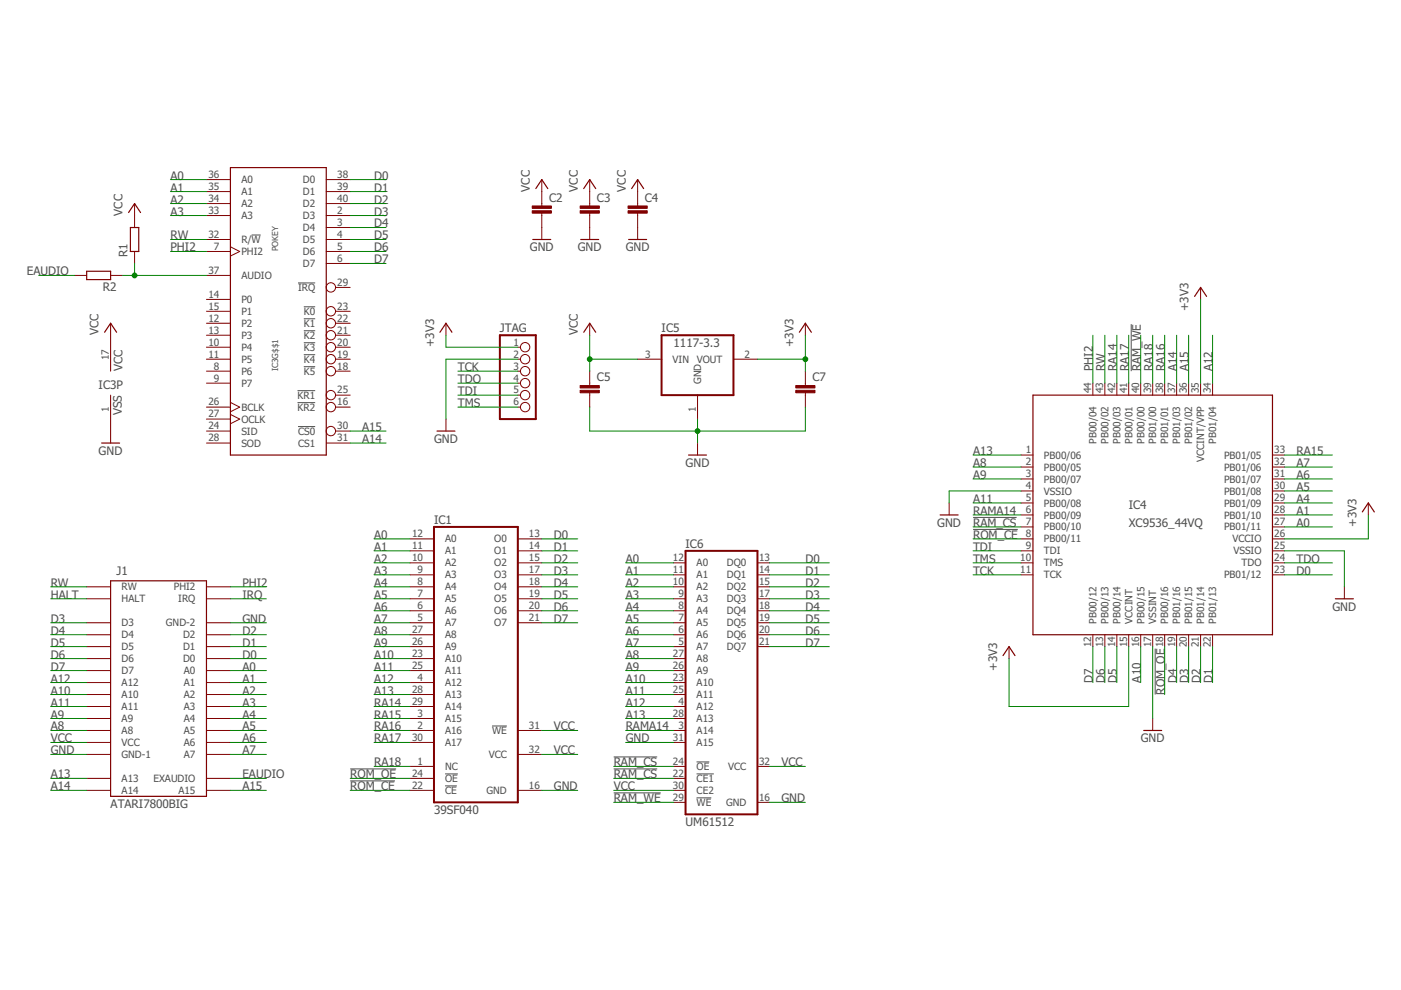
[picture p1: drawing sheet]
<svg xmlns="http://www.w3.org/2000/svg" width="297mm" height="210mm" viewBox="0 0 297 210" stroke-linecap="round" stroke-linejoin="round" font-family="sans-serif">
<g fill="none" stroke="#505050" stroke-width=".21">
<path d="M53.3 49.8h2M63.2 60h3.6M64.4 65h2.4M64.4 67.6h2.4M64.4 70.1h2.4M64.4 72.7h2.4M64.4 75.2h2.4M64.4 77.7h2.4M239.8 68.7v10M63.1 82.8h3.7M63.1 85.4h3.7M63.2 90.4h3.6"/>
<path d="M206.3 112.2h9.5M206.3 109.7h9.2M244.9 137.5v9.8M104.3 153.9h3.2M74.3 165.6h9.4M74.3 163h9.7M94.4 164.1h2.7M94.4 166.6h2.5M130.1 168.1h10M130.1 163h9.2M130.1 160.5h9.2M147.7 164.1h3.6"/>
<path d="M147.7 161.5h2.7M147.7 169.2h3.1"/>
</g>
<g fill="none" stroke="#800000" stroke-width=".25">
<path d="M48.9 35.5h20.3v61h-20.3zM113.6 40l1.3-1.9 1.2 1.9M123.8 40l1.2-1.9 1.3 1.9M133.9 40l1.3-1.9 1.3 1.9M18.4 57.5h5.1v1.8h-5.1zM27.3 45.1l1.2-1.9 1.3 1.9M27.6 48.2h1.8v5.1h-1.8zM113 50.8h3.8M123.1 50.8h3.8M133.3 50.8h3.8M22.2 70.4l1.3-1.9 1.2 1.9M93.3 70.4l1.3-1.9 1.2 1.9"/>
<path d="M123.8 70.4l1.2-1.9 1.3 1.9M169.5 70.4l1.3-1.9 1.2 1.9M253.3 62.8l1.3-1.9 1.2 1.9M21.5 93.9h3.9M92.6 91.4h3.9M146 96.5h3.8M219 83.8h50.8v50.8h-50.8zM199.3 109.2h3.8M288.8 108.5l1.3-1.9 1.3 1.9M23.5 123.1h20.3v45.7h-20.3zM212.7 139l1.2-1.9 1.3 1.9M283.1 127h3.8"/>
<path d="M242.5 154.9h3.8"/>
</g>
<g fill="none" stroke="#800000" stroke-width=".21">
<path d="M43.8 38.1h5.1M69.2 38.1h5.1M114.9 38.1v5.6M125 38.1v5.6M135.2 38.1v5.6M15.8 58.4h2.6M23.5 58.4h2.5M28.5 43.2v5M28.5 53.3v2.6M43.8 40.6h5.1M43.8 43.2h5.1M43.8 45.7h5.1"/>
<path d="M43.8 50.8h5.1M43.8 53.3h5.1M43.8 58.4h5.1M48.9 52.3l1.9 1-1.9 1M69.2 40.6h5.1M69.2 43.2h5.1M69.2 45.7h5.1M69.2 48.2h5.1M69.2 50.8h5.1M69.2 53.3h5.1M69.2 55.9h5.1M114.9 45.2v5.6"/>
<path d="M125 45.2v5.6M135.2 45.2v5.6M23.5 68.5v10.2M43.8 73.6h5.1M43.8 76.2h5.1M43.8 78.7h5.1M43.8 66h5.1M43.8 63.5h5.1M43.8 68.5h5.1M43.8 71.1h5.1M71.1 73.6h3.2M71.1 76.2h3.2"/>
<path d="M71.1 78.7h3.2M71.1 60.9h3.2M71.1 66h3.2M71.1 68.5h3.2M71.1 71.1h3.2M94.6 68.5v2.6M109.8 73.6h.6M109.8 76.2h.6M109.8 78.7h.6M125 68.5v2.6M125 78.7v3M135.2 76.2h5.1"/>
<path d="M155.5 76.2h5.1M170.8 68.5v2.6M170.8 78.7v3M254.6 60.9v2.6M23.5 83.8v10.1M43.8 81.2h5.1M43.8 86.3h5.1M43.8 91.4h5.1M43.8 93.9h5.1M43.8 88.9h5.1M48.9 85.3l1.9 1-1.9 1M48.9 87.9l1.9 1-1.9 1"/>
<path d="M69.2 93.9h5.1M71.1 83.8h3.2M71.1 86.3h3.2M71.1 91.4h3.2M94.6 88.9v2.5M109.8 81.2h.6M109.8 83.8h.6M109.8 86.3h.6M125 83.3v3M147.9 83.8v5.1M147.9 93.9v2.6M170.8 83.3v3"/>
<path d="M216.5 96.5h2.5M216.5 99h2.5M231.7 81.2v2.6M234.3 81.2v2.6M236.8 81.2v2.6M239.3 81.2v2.6M241.9 81.2v2.6M244.4 81.2v2.6M246.9 81.2v2.6M249.5 81.2v2.6M252 81.2v2.6M254.6 81.2v2.6"/>
<path d="M257.1 81.2v2.6M269.8 96.5h2.5M269.8 99h2.5M86.9 114.3h5.1M86.9 116.8h5.1M86.9 119.3h5.1M109.8 114.3h5.1M109.8 116.8h5.1M109.8 119.3h5.1M142.8 119.3h2.6M160.6 119.3h2.5M201.2 106.6v2.6"/>
<path d="M216.5 114.3h2.5M216.5 116.8h2.5M216.5 119.3h2.5M216.5 101.6h2.5M216.5 104.1h2.5M216.5 106.6h2.5M216.5 109.2h2.5M216.5 111.7h2.5M269.8 114.3h2.5M269.8 116.8h2.5M269.8 119.3h2.5M269.8 101.6h2.5"/>
<path d="M269.8 104.1h2.5M269.8 106.6h2.5M269.8 109.2h2.5M269.8 111.7h2.5M290.1 106.6v2.6M18.4 139.6h5.1M18.4 137.1h5.1M18.4 134.6h5.1M18.4 132h5.1M18.4 124.4h5.1M18.4 127h5.1M43.8 139.6h5.1"/>
<path d="M43.8 137.1h5.1M43.8 134.6h5.1M43.8 132h5.1M43.8 124.4h5.1M43.8 127h5.1M86.9 139.6h5.1M86.9 137.1h5.1M86.9 134.6h5.1M86.9 132h5.1M86.9 124.4h5.1M86.9 127h5.1M86.9 121.9h5.1"/>
<path d="M86.9 129.5h5.1M109.8 132h5.1M109.8 124.4h5.1M109.8 127h5.1M109.8 121.9h5.1M109.8 129.5h5.1M142.8 139.6h2.6M142.8 137.1h2.6M142.8 134.6h2.6M142.8 132h2.6M142.8 124.4h2.6M142.8 127h2.6"/>
<path d="M142.8 121.9h2.6M142.8 129.5h2.6M160.6 137.1h2.5M160.6 134.6h2.5M160.6 132h2.5M160.6 124.4h2.5M160.6 127h2.5M160.6 121.9h2.5M160.6 129.5h2.5M213.9 137.1v2.5M216.5 121.9h2.5M231.7 134.6v2.5"/>
<path d="M234.3 134.6v2.5M236.8 134.6v2.5M239.3 134.6v2.5M241.9 134.6v2.5M244.4 134.6v2.5M246.9 134.6v2.5M249.5 134.6v2.5M252 134.6v2.5M254.6 134.6v2.5M257.1 134.6v2.5M269.8 121.9h2.5M285 124.4v2.6"/>
<path d="M18.4 142.2h5.1M18.4 144.7h5.1M18.4 147.3h5.1M18.4 149.8h5.1M18.4 152.3h5.1M18.4 154.9h5.1M18.4 157.4h5.1M18.4 160h5.1M43.8 142.2h5.1M43.8 144.7h5.1M43.8 147.3h5.1M43.8 149.8h5.1"/>
<path d="M43.8 152.3h5.1M43.8 154.9h5.1M43.8 157.4h5.1M43.8 160h5.1M86.9 142.2h5.1M86.9 144.7h5.1M86.9 147.3h5.1M86.9 149.8h5.1M86.9 152.3h5.1M86.9 154.9h5.1M86.9 157.4h5.1M109.8 154.9h5.1"/>
<path d="M109.8 160h5.1M142.8 142.2h2.6M142.8 144.7h2.6M142.8 147.3h2.6M142.8 149.8h2.6M142.8 152.3h2.6M142.8 154.9h2.6M142.8 157.4h2.6M244.4 152.3v2.6M18.4 165h5.1M18.4 167.6h5.1M43.8 165h5.1"/>
<path d="M43.8 167.6h5.1M86.9 165h5.1M86.9 167.6h5.1M86.9 162.5h5.1M109.8 167.6h5.1M142.8 165h2.6M142.8 167.6h2.6M142.8 162.5h2.6M142.8 170.1h2.6M160.6 162.5h2.5M160.6 170.1h2.5"/>
<circle cx="70.1" cy="71.1" r=".99"/>
<circle cx="70.1" cy="68.5" r=".99"/>
<circle cx="70.1" cy="78.7" r=".99"/>
<circle cx="70.1" cy="76.2" r=".99"/>
<circle cx="70.1" cy="60.9" r=".99"/>
<circle cx="70.1" cy="66" r=".99"/>
<circle cx="70.1" cy="73.6" r=".99"/>
<circle cx="111.3" cy="78.7" r=".99"/>
<circle cx="111.3" cy="73.6" r=".99"/>
<circle cx="111.3" cy="76.2" r=".99"/>
<circle cx="70.1" cy="91.4" r=".99"/>
<circle cx="70.1" cy="86.3" r=".99"/>
<circle cx="70.1" cy="83.8" r=".99"/>
<circle cx="111.3" cy="86.3" r=".99"/>
<circle cx="111.3" cy="81.2" r=".99"/>
<circle cx="111.3" cy="83.8" r=".99"/>
</g>
<path d="M106 71.1h7.6v17.8h-7.6zM140.3 71.1h15.2v12.7h-15.2zM92 111.7h17.8v58.4h-17.8zM145.4 116.8h15.2v55.9h-15.2z" fill="none" stroke="#800000" stroke-width=".42"/>
<g fill="#800000" stroke="#800000" stroke-width=".21">
<path d="M112.8 44.7h4.1v.5h-4.1z"/>
<path d="M112.8 43.7h4.1v.5h-4.1z"/>
<path d="M123 44.7h4.1v.5h-4.1z"/>
<path d="M123 43.7h4.1v.5h-4.1z"/>
<path d="M133.2 44.7h4v.5h-4z"/>
<path d="M133.2 43.7h4v.5h-4z"/>
<path d="M123 82.8h4.1v.5h-4.1z"/>
<path d="M123 81.7h4.1v.6h-4.1z"/>
<path d="M168.7 82.8h4.1v.5h-4.1z"/>
<path d="M168.7 81.7h4.1v.6h-4.1z"/>
</g>
<g fill="none" stroke="#008000" stroke-width=".21">
<path d="M36.2 38.1h7.6M74.3 38.1h7.6M8.2 58.4h7.6M26 58.4h17.8M28.5 55.9v2.5M36.2 50.8h7.6M36.2 53.3h7.6M36.2 40.6h7.6M36.2 43.2h7.6M36.2 45.7h7.6M74.3 50.8h7.6M74.3 53.3h7.6"/>
<path d="M74.3 40.6h7.6M74.3 43.2h7.6M74.3 45.7h7.6M74.3 48.2h7.6M74.3 55.9h7.6M94.6 71.1v2.5h15.2M97.1 78.7h12.7M109.8 76.2h-15.2v12.7M125 71.1v7.6M125 76.2h10.2M160.6 76.2h10.2M170.8 71.1v7.6"/>
<path d="M231.7 71.1v10.1M234.3 71.1v10.1M236.8 71.1v10.1M239.3 71.1v10.1M241.9 71.1v10.1M244.4 71.1v10.1M246.9 71.1v10.1M249.5 71.1v10.1M252 71.1v10.1M254.6 63.5v17.7M257.1 71.1v10.1M74.3 93.9h7.6"/>
<path d="M74.3 91.4h7.6M97.1 81.2h12.7M97.1 83.8h12.7M97.1 86.3h12.7M125 86.3v5.1h45.8v-5.1M147.9 88.9v5M206.3 99h10.2M206.3 96.5h10.2M272.3 99h10.2M272.3 96.5h10.2M79.3 116.8h7.6M79.3 114.3h7.6"/>
<path d="M79.3 119.3h7.6M114.9 116.8h7.6M114.9 114.3h7.6M114.9 119.3h7.6M132.7 119.3h10.1M163.1 119.3h12.7M206.3 116.8h10.2M206.3 114.3h10.2M206.3 119.3h10.2M206.3 111.7h10.2M206.3 109.2h10.2M206.3 106.6h10.2"/>
<path d="M206.3 101.6h10.2M216.5 104.1h-15.3v2.5M272.3 116.8h12.7v7.6M272.3 104.1h10.2M272.3 119.3h10.2M272.3 111.7h10.2M272.3 109.2h10.2M272.3 106.6h10.2M272.3 101.6h10.2M290.1 109.2v5.1h-17.8M10.8 134.6h7.6M10.8 139.6h7.6"/>
<path d="M10.8 127h7.6M10.8 124.4h7.6M10.8 132h7.6M10.8 137.1h7.6M48.9 134.6h7.6M48.9 139.6h7.6M48.9 127h7.6M48.9 124.4h7.6M48.9 132h7.6M48.9 137.1h7.6M79.3 134.6h7.6M79.3 139.6h7.6"/>
<path d="M79.3 127h7.6M79.3 124.4h7.6M79.3 132h7.6M79.3 121.9h7.6M79.3 129.5h7.6M79.3 137.1h7.6M114.9 127h7.6M114.9 124.4h7.6M114.9 132h7.6M114.9 121.9h7.6M114.9 129.5h7.6M132.7 134.6h10.1"/>
<path d="M132.7 139.6h10.1M132.7 127h10.1M132.7 124.4h10.1M132.7 132h10.1M132.7 121.9h10.1M132.7 129.5h10.1M132.7 137.1h10.1M163.1 134.6h12.7M163.1 127h12.7M163.1 124.4h12.7M163.1 132h12.7M163.1 121.9h12.7"/>
<path d="M163.1 129.5h12.7M163.1 137.1h12.7M206.3 121.9h10.2M231.7 137.1v7.6M234.3 137.1v7.6M236.8 137.1v7.6M239.3 137.1v12.7h-25.4v-10.2M241.9 137.1v7.6M244.4 137.1v15.2M246.9 137.1v10.2M249.5 137.1v7.6M252 137.1v7.6"/>
<path d="M254.6 137.1v7.6M257.1 137.1v7.6M272.3 121.9h10.2M10.8 154.9h7.6M10.8 157.4h7.6M10.8 160h7.6M10.8 147.3h7.6M10.8 152.3h7.6M10.8 142.2h7.6M10.8 144.7h7.6M10.8 149.8h7.6M48.9 154.9h7.6"/>
<path d="M48.9 157.4h7.6M48.9 160h7.6M48.9 147.3h7.6M48.9 152.3h7.6M48.9 142.2h7.6M48.9 144.7h7.6M48.9 149.8h7.6M79.3 154.9h7.6M79.3 157.4h7.6M79.3 147.3h7.6M79.3 152.3h7.6M79.3 142.2h7.6"/>
<path d="M79.3 144.7h7.6M79.3 149.8h7.6M114.9 154.9h7.6M114.9 160h7.6M132.7 154.9h10.1M132.7 157.4h10.1M132.7 147.3h10.1M132.7 152.3h10.1M132.7 142.2h10.1M132.7 144.7h10.1M132.7 149.8h10.1M10.8 167.6h7.6"/>
<path d="M10.8 165h7.6M48.9 167.6h7.6M48.9 165h7.6M74.3 167.6h12.6M74.3 165h12.6M79.3 162.5h7.6M114.9 167.6h7.6M130.1 167.6h12.7M130.1 165h12.7M130.1 162.5h12.7M130.1 170.1h12.7M163.1 162.5h7.7"/>
<path d="M163.1 170.1h7.7"/>
</g>
<g fill="#008000" stroke="#008000" stroke-width=".21">
<circle cx="125" cy="76.2" r=".51"/>
<circle cx="147.9" cy="91.4" r=".51"/>
<circle cx="170.8" cy="76.2" r=".51"/>
<circle cx="28.5" cy="58.4" r=".51"/>
</g>
<g font-size="2.5" fill="#505050">
<text x="36.1" y="38.1">A0</text>
<text x="36.1" y="40.6">A1</text>
<text x="79.3" y="38.1">D0</text>
<text x="79.3" y="40.6">D1</text>
<text x="112.3" y="40.6" transform="rotate(-90 112.3 40.6)">VCC</text>
<text x="122.5" y="40.6" transform="rotate(-90 122.5 40.6)">VCC</text>
<text x="132.7" y="40.6" transform="rotate(-90 132.7 40.6)">VCC</text>
<text x="26" y="45.7" transform="rotate(-90 26 45.7)">VCC</text>
<text x="36.1" y="43.2">A2</text>
<text x="36.1" y="45.7">A3</text>
<text x="79.3" y="43.2">D2</text>
<text x="79.3" y="45.7">D3</text>
<text x="116.4" y="42.8">C2</text>
<text x="126.6" y="42.8">C3</text>
<text x="136.7" y="42.8">C4</text>
<text x="36.1" y="50.8">RW</text>
<text x="36.1" y="53.3">PHI2</text>
<text x="79.3" y="48.2">D4</text>
<text x="79.3" y="50.8">D5</text>
<text x="79.3" y="53.3">D6</text>
<text x="112.3" y="53.3">GND</text>
<text x="122.5" y="53.3">GND</text>
<text x="132.7" y="53.3">GND</text>
<text x="5.7" y="58.4">EAUDIO</text>
<text x="27" y="54.6" transform="rotate(-90 27 54.6)">R1</text>
<text x="79.3" y="55.9">D7</text>
<text x="21.8" y="61.7">R2</text>
<text x="20.9" y="71.1" transform="rotate(-90 20.9 71.1)">VCC</text>
<text x="106" y="70.5">JTAG</text>
<text x="122.5" y="71.1" transform="rotate(-90 122.5 71.1)">VCC</text>
<text x="140.3" y="70.5">IC5</text>
<text x="252" y="66" transform="rotate(-90 252 66)">+3V3</text>
<text x="92" y="73.6" transform="rotate(-90 92 73.6)">+3V3</text>
<text x="142.8" y="73.6">1117-3.3</text>
<text x="168.2" y="73.6" transform="rotate(-90 168.2 73.6)">+3V3</text>
<text x="20.9" y="82.5">IC3P</text>
<text x="26" y="78.7" transform="rotate(-90 26 78.7)">VCC</text>
<text x="97.1" y="78.7">TCK</text>
<text x="97.1" y="81.2">TDO</text>
<text x="97.1" y="83.8">TDI</text>
<text x="126.6" y="80.9">C5</text>
<text x="172.3" y="80.9">C7</text>
<text x="231.7" y="78.7" transform="rotate(-90 231.7 78.7)">PHI2</text>
<text x="234.2" y="78.7" transform="rotate(-90 234.2 78.7)">RW</text>
<text x="236.8" y="78.7" transform="rotate(-90 236.8 78.7)">RA14</text>
<text x="239.3" y="78.7" transform="rotate(-90 239.3 78.7)">RA17</text>
<text x="241.9" y="78.7" transform="rotate(-90 241.9 78.7)">RAM_WE</text>
<text x="244.4" y="78.7" transform="rotate(-90 244.4 78.7)">RA18</text>
<text x="246.9" y="78.7" transform="rotate(-90 246.9 78.7)">RA16</text>
<text x="249.5" y="78.7" transform="rotate(-90 249.5 78.7)">A14</text>
<text x="252" y="78.7" transform="rotate(-90 252 78.7)">A15</text>
<text x="257.1" y="78.7" transform="rotate(-90 257.1 78.7)">A12</text>
<text x="25.9" y="88.1" transform="rotate(-90 25.9 88.1)">VSS</text>
<text x="97.1" y="86.3">TMS</text>
<text x="76.8" y="93.9">A14</text>
<text x="76.8" y="91.4">A15</text>
<text x="92" y="93.9">GND</text>
<text x="20.9" y="96.5">GND</text>
<text x="145.4" y="99">GND</text>
<text x="206.3" y="99">A8</text>
<text x="206.3" y="96.5">A13</text>
<text x="206.3" y="101.6">A9</text>
<text x="274.9" y="101.6">A6</text>
<text x="274.9" y="99">A7</text>
<text x="274.9" y="96.5">RA15</text>
<text x="206.3" y="106.6">A11</text>
<text x="239.3" y="107.9">IC4</text>
<text x="274.9" y="106.6">A4</text>
<text x="274.9" y="104.1">A5</text>
<text x="92" y="111.1">IC1</text>
<text x="198.7" y="111.7">GND</text>
<text x="206.3" y="111.7">RAM_CS</text>
<text x="206.3" y="109.2">RAMA14</text>
<text x="239.3" y="111.7">XC9536_44VQ</text>
<text x="274.9" y="111.7">A0</text>
<text x="274.9" y="109.2">A1</text>
<text x="287.6" y="111.7" transform="rotate(-90 287.6 111.7)">+3V3</text>
<text x="79.3" y="114.3">A0</text>
<text x="79.3" y="116.8">A1</text>
<text x="79.3" y="119.3">A2</text>
<text x="117.4" y="114.3">D0</text>
<text x="117.4" y="116.8">D1</text>
<text x="117.4" y="119.3">D2</text>
<text x="132.7" y="119.3">A0</text>
<text x="145.4" y="116.2">IC6</text>
<text x="170.7" y="119.3">D0</text>
<text x="206.3" y="114.3">ROM_CE</text>
<text x="206.3" y="116.8">TDI</text>
<text x="206.3" y="119.3">TMS</text>
<text x="274.9" y="119.3">TDO</text>
<text x="10.8" y="124.4">RW</text>
<text x="24.7" y="121.9">J1</text>
<text x="51.4" y="124.4">PHI2</text>
<text x="79.3" y="121.9">A3</text>
<text x="79.3" y="124.4">A4</text>
<text x="117.4" y="121.9">D3</text>
<text x="117.4" y="124.4">D4</text>
<text x="132.7" y="121.9">A1</text>
<text x="132.7" y="124.4">A2</text>
<text x="170.7" y="121.9">D1</text>
<text x="170.7" y="124.4">D2</text>
<text x="206.3" y="121.9">TCK</text>
<text x="274.9" y="121.9">D0</text>
<text x="10.8" y="126.9">HALT</text>
<text x="51.4" y="126.9">IRQ</text>
<text x="79.3" y="126.9">A5</text>
<text x="79.3" y="129.5">A6</text>
<text x="117.4" y="126.9">D5</text>
<text x="117.4" y="129.5">D6</text>
<text x="132.7" y="126.9">A3</text>
<text x="132.7" y="129.5">A4</text>
<text x="170.7" y="126.9">D3</text>
<text x="170.7" y="129.5">D4</text>
<text x="282.5" y="129.5">GND</text>
<text x="10.8" y="132">D3</text>
<text x="10.8" y="134.6">D4</text>
<text x="10.8" y="137.1">D5</text>
<text x="51.4" y="132">GND</text>
<text x="51.4" y="137.1">D1</text>
<text x="51.4" y="134.6">D2</text>
<text x="79.3" y="134.6">A8</text>
<text x="79.3" y="132">A7</text>
<text x="79.3" y="137.1">A9</text>
<text x="117.4" y="132">D7</text>
<text x="132.7" y="132">A5</text>
<text x="132.7" y="134.6">A6</text>
<text x="132.7" y="137.1">A7</text>
<text x="170.7" y="132">D5</text>
<text x="170.7" y="134.6">D6</text>
<text x="170.7" y="137.1">D7</text>
<text x="10.8" y="139.6">D6</text>
<text x="10.8" y="142.2">D7</text>
<text x="51.4" y="142.2">A0</text>
<text x="51.4" y="139.6">D0</text>
<text x="79.3" y="139.6">A10</text>
<text x="79.3" y="142.2">A11</text>
<text x="132.7" y="139.6">A8</text>
<text x="132.7" y="142.2">A9</text>
<text x="211.4" y="142.2" transform="rotate(-90 211.4 142.2)">+3V3</text>
<text x="10.8" y="147.3">A10</text>
<text x="10.8" y="149.8">A11</text>
<text x="10.8" y="144.7">A12</text>
<text x="51.4" y="144.7">A1</text>
<text x="51.4" y="147.3">A2</text>
<text x="51.4" y="149.8">A3</text>
<text x="79.3" y="147.3">A13</text>
<text x="79.3" y="144.7">A12</text>
<text x="79.3" y="149.8">RA14</text>
<text x="132.7" y="144.7">A10</text>
<text x="132.7" y="147.3">A11</text>
<text x="132.7" y="149.8">A12</text>
<text x="231.7" y="144.7" transform="rotate(-90 231.7 144.7)">D7</text>
<text x="234.2" y="144.7" transform="rotate(-90 234.2 144.7)">D6</text>
<text x="236.8" y="144.7" transform="rotate(-90 236.8 144.7)">D5</text>
<text x="241.9" y="144.7" transform="rotate(-90 241.9 144.7)">A10</text>
<text x="246.9" y="147.3" transform="rotate(-90 246.9 147.3)">ROM_OE</text>
<text x="249.5" y="144.7" transform="rotate(-90 249.5 144.7)">D4</text>
<text x="252" y="144.7" transform="rotate(-90 252 144.7)">D3</text>
<text x="254.6" y="144.7" transform="rotate(-90 254.6 144.7)">D2</text>
<text x="257.1" y="144.7" transform="rotate(-90 257.1 144.7)">D1</text>
<text x="10.8" y="154.9">A8</text>
<text x="10.8" y="152.3">A9</text>
<text x="51.4" y="152.3">A4</text>
<text x="51.4" y="154.9">A5</text>
<text x="79.3" y="152.3">RA15</text>
<text x="79.3" y="154.9">RA16</text>
<text x="117.4" y="154.9">VCC</text>
<text x="132.7" y="152.3">A13</text>
<text x="132.7" y="154.9">RAMA14</text>
<text x="10.8" y="157.4">VCC</text>
<text x="10.8" y="160">GND</text>
<text x="51.4" y="157.4">A6</text>
<text x="51.4" y="160">A7</text>
<text x="79.3" y="157.4">RA17</text>
<text x="117.4" y="160">VCC</text>
<text x="132.7" y="157.4">GND</text>
<text x="241.9" y="157.4">GND</text>
<text x="10.8" y="167.6">A14</text>
<text x="10.8" y="165">A13</text>
<text x="51.4" y="167.6">A15</text>
<text x="51.4" y="165">EAUDIO</text>
<text x="74.2" y="167.6">ROM_CE</text>
<text x="74.2" y="165">ROM_OE</text>
<text x="79.3" y="162.5">RA18</text>
<text x="117.4" y="167.6">GND</text>
<text x="130.1" y="167.6">VCC</text>
<text x="130.1" y="162.5">RAM_CS</text>
<text x="130.1" y="165">RAM_CS</text>
<text x="165.7" y="162.5">VCC</text>
<text x="23.4" y="171.4">ATARI7800BIG</text>
<text x="92" y="172.7">39SF040</text>
<text x="130.1" y="170.1">RAM_WE</text>
<text x="165.7" y="170.1">GND</text>
<text x="145.4" y="175.2">UM61512</text>
</g>
<g font-size="2.1" fill="#505050">
<text x="44.2" y="37.7">36</text>
<text x="44.2" y="40.3">35</text>
<text x="51.2" y="38.8">A0</text>
<text x="51.2" y="41.4">A1</text>
<text x="64.2" y="38.8">D0</text>
<text x="64.2" y="41.4">D1</text>
<text x="71.5" y="37.7">38</text>
<text x="71.5" y="40.3">39</text>
<text x="44.2" y="42.8">34</text>
<text x="44.2" y="45.3">33</text>
<text x="51.2" y="43.9">A2</text>
<text x="51.2" y="46.5">A3</text>
<text x="64.2" y="43.9">D2</text>
<text x="64.2" y="46.5">D3</text>
<text x="71.5" y="42.8">40</text>
<text x="71.5" y="45.3">2</text>
<text x="71.5" y="47.9">3</text>
<text x="44.2" y="50.4">32</text>
<text x="45.3" y="53">7</text>
<text x="51.2" y="51.5">R/W</text>
<text x="64.2" y="49">D4</text>
<text x="64.2" y="51.5">D5</text>
<text x="71.5" y="50.4">4</text>
<text x="71.5" y="53">5</text>
<text x="44.2" y="58">37</text>
<text x="51.2" y="54.1">PHI2</text>
<text x="51.2" y="59.2">AUDIO</text>
<text x="64.2" y="54.1">D6</text>
<text x="64.2" y="56.6">D7</text>
<text x="71.5" y="55.5">6</text>
<text x="44.2" y="63.1">14</text>
<text x="44.2" y="65.7">15</text>
<text x="51.2" y="64.2">P0</text>
<text x="63.2" y="61.7">IRQ</text>
<text x="71.5" y="60.6">29</text>
<text x="71.5" y="65.7">23</text>
<text x="44.2" y="68.2">12</text>
<text x="44.2" y="70.7">13</text>
<text x="51.2" y="66.8">P1</text>
<text x="51.2" y="69.3">P2</text>
<text x="51.2" y="71.8">P3</text>
<text x="64.4" y="66.8">K0</text>
<text x="64.4" y="69.3">K1</text>
<text x="64.4" y="71.8">K2</text>
<text x="71.5" y="68.2">22</text>
<text x="71.5" y="70.7">21</text>
<text x="23.1" y="76.4" transform="rotate(-90 23.1 76.4)">17</text>
<text x="44.2" y="73.3">10</text>
<text x="44.2" y="75.8">11</text>
<text x="51.2" y="74.4">P4</text>
<text x="51.2" y="76.9">P5</text>
<text x="64.4" y="74.4">K3</text>
<text x="64.4" y="76.9">K4</text>
<text x="71.5" y="73.3">20</text>
<text x="71.5" y="75.8">19</text>
<text x="108.8" y="73.3">1</text>
<text x="108.8" y="75.8">2</text>
<text x="136.8" y="75.8">3</text>
<text x="142.6" y="76.9">VIN</text>
<text x="147.8" y="76.9">VOUT</text>
<text x="157.8" y="75.8">2</text>
<text x="45.3" y="78.3">8</text>
<text x="45.3" y="80.9">9</text>
<text x="51.2" y="79.5">P6</text>
<text x="51.2" y="82">P7</text>
<text x="64.4" y="79.5">K5</text>
<text x="71.5" y="83.4">25</text>
<text x="71.5" y="78.3">18</text>
<text x="108.8" y="78.3">3</text>
<text x="108.8" y="80.9">4</text>
<text x="108.8" y="83.4">5</text>
<text x="148.7" y="81.4" transform="rotate(-90 148.7 81.4)">GND</text>
<text x="231.3" y="83.4" transform="rotate(-90 231.3 83.4)">44</text>
<text x="233.9" y="83.4" transform="rotate(-90 233.9 83.4)">43</text>
<text x="236.4" y="83.4" transform="rotate(-90 236.4 83.4)">42</text>
<text x="239" y="83.4" transform="rotate(-90 239 83.4)">41</text>
<text x="241.5" y="83.4" transform="rotate(-90 241.5 83.4)">40</text>
<text x="244" y="83.4" transform="rotate(-90 244 83.4)">39</text>
<text x="246.6" y="83.4" transform="rotate(-90 246.6 83.4)">38</text>
<text x="249.1" y="83.4" transform="rotate(-90 249.1 83.4)">37</text>
<text x="251.7" y="83.4" transform="rotate(-90 251.7 83.4)">36</text>
<text x="254.2" y="83.4" transform="rotate(-90 254.2 83.4)">35</text>
<text x="256.7" y="83.4" transform="rotate(-90 256.7 83.4)">34</text>
<text x="23.1" y="87.3" transform="rotate(-90 23.1 87.3)">1</text>
<text x="44.2" y="86">26</text>
<text x="44.2" y="88.5">27</text>
<text x="51.2" y="87.1">BCLK</text>
<text x="51.2" y="89.6">OCLK</text>
<text x="63.1" y="84.5">KR1</text>
<text x="63.1" y="87.1">KR2</text>
<text x="71.5" y="86">16</text>
<text x="108.8" y="86">6</text>
<text x="147.5" y="87.3" transform="rotate(-90 147.5 87.3)">1</text>
<text x="44.2" y="91">24</text>
<text x="44.2" y="93.6">28</text>
<text x="51.2" y="92.2">SID</text>
<text x="51.2" y="94.7">SOD</text>
<text x="63.2" y="92.2">CS0</text>
<text x="63.2" y="94.7">CS1</text>
<text x="71.5" y="91">30</text>
<text x="71.5" y="93.6">31</text>
<text x="232.5" y="94.1" transform="rotate(-90 232.5 94.1)">PB00/04</text>
<text x="235" y="94.1" transform="rotate(-90 235 94.1)">PB00/02</text>
<text x="237.5" y="94.1" transform="rotate(-90 237.5 94.1)">PB00/03</text>
<text x="240.1" y="94.1" transform="rotate(-90 240.1 94.1)">PB00/01</text>
<text x="242.6" y="94.1" transform="rotate(-90 242.6 94.1)">PB00/00</text>
<text x="245.2" y="94.1" transform="rotate(-90 245.2 94.1)">PB01/00</text>
<text x="247.7" y="94.1" transform="rotate(-90 247.7 94.1)">PB01/01</text>
<text x="250.2" y="94.1" transform="rotate(-90 250.2 94.1)">PB01/03</text>
<text x="252.8" y="94.1" transform="rotate(-90 252.8 94.1)">PB01/02</text>
<text x="257.9" y="94.1" transform="rotate(-90 257.9 94.1)">PB01/04</text>
<text x="217.5" y="96.1">1</text>
<text x="217.5" y="98.7">2</text>
<text x="217.5" y="101.2">3</text>
<text x="221.3" y="97.2">PB00/06</text>
<text x="221.3" y="99.8">PB00/05</text>
<text x="255.3" y="97.9" transform="rotate(-90 255.3 97.9)">VCCINT/VPP</text>
<text x="259.5" y="99.8">PB01/06</text>
<text x="259.5" y="97.2">PB01/05</text>
<text x="270.2" y="101.2">31</text>
<text x="270.2" y="98.7">32</text>
<text x="270.2" y="96.1">33</text>
<text x="217.5" y="103.7">4</text>
<text x="217.5" y="106.3">5</text>
<text x="221.3" y="102.3">PB00/07</text>
<text x="221.3" y="104.9">VSSIO</text>
<text x="221.3" y="107.4">PB00/08</text>
<text x="259.5" y="107.4">PB01/09</text>
<text x="259.5" y="104.9">PB01/08</text>
<text x="259.5" y="102.3">PB01/07</text>
<text x="270.2" y="106.3">29</text>
<text x="270.2" y="103.7">30</text>
<text x="87.4" y="113.9">12</text>
<text x="112.1" y="113.9">13</text>
<text x="217.5" y="108.8">6</text>
<text x="217.5" y="111.4">7</text>
<text x="217.5" y="113.9">8</text>
<text x="221.3" y="109.9">PB00/09</text>
<text x="221.3" y="112.5">PB00/10</text>
<text x="259.5" y="112.5">PB01/11</text>
<text x="259.5" y="109.9">PB01/10</text>
<text x="270.2" y="113.9">26</text>
<text x="270.2" y="111.4">27</text>
<text x="270.2" y="108.8">28</text>
<text x="87.4" y="116.4">11</text>
<text x="87.4" y="119">10</text>
<text x="94.4" y="115">A0</text>
<text x="94.4" y="117.6">A1</text>
<text x="104.8" y="115">O0</text>
<text x="104.8" y="117.6">O1</text>
<text x="112.1" y="116.4">14</text>
<text x="112.1" y="119">15</text>
<text x="142.7" y="119">12</text>
<text x="160.9" y="119">13</text>
<text x="216.3" y="119">10</text>
<text x="217.5" y="116.4">9</text>
<text x="221.3" y="115">PB00/11</text>
<text x="221.3" y="117.6">TDI</text>
<text x="261.3" y="115">VCCIO</text>
<text x="261.5" y="117.6">VSSIO</text>
<text x="270.2" y="119">24</text>
<text x="270.2" y="116.4">25</text>
<text x="25.8" y="125.2">RW</text>
<text x="36.8" y="125.2">PHI2</text>
<text x="88.5" y="121.5">9</text>
<text x="88.5" y="124.1">8</text>
<text x="94.4" y="120.1">A2</text>
<text x="94.4" y="122.6">A3</text>
<text x="94.4" y="125.2">A4</text>
<text x="104.8" y="120.1">O2</text>
<text x="104.8" y="122.6">O3</text>
<text x="104.8" y="125.2">O4</text>
<text x="112.1" y="121.5">17</text>
<text x="112.1" y="124.1">18</text>
<text x="142.7" y="121.5">11</text>
<text x="142.7" y="124.1">10</text>
<text x="147.7" y="120.1">A0</text>
<text x="147.7" y="122.6">A1</text>
<text x="147.7" y="125.2">A2</text>
<text x="154.1" y="120.1">DQ0</text>
<text x="154.1" y="122.6">DQ1</text>
<text x="154.1" y="125.2">DQ2</text>
<text x="160.9" y="121.5">14</text>
<text x="160.9" y="124.1">15</text>
<text x="216.3" y="121.5">11</text>
<text x="221.3" y="120.1">TMS</text>
<text x="221.3" y="122.6">TCK</text>
<text x="259.5" y="122.6">PB01/12</text>
<text x="263.2" y="120.1">TDO</text>
<text x="270.2" y="121.5">23</text>
<text x="25.8" y="127.7">HALT</text>
<text x="37.8" y="127.7">IRQ</text>
<text x="88.5" y="126.6">7</text>
<text x="88.5" y="129.1">6</text>
<text x="88.5" y="131.7">5</text>
<text x="94.4" y="127.7">A5</text>
<text x="94.4" y="130.3">A6</text>
<text x="104.8" y="127.7">O5</text>
<text x="104.8" y="130.3">O6</text>
<text x="112.1" y="126.6">19</text>
<text x="112.1" y="129.1">20</text>
<text x="112.1" y="131.7">21</text>
<text x="143.8" y="126.6">9</text>
<text x="143.8" y="129.1">8</text>
<text x="143.8" y="131.7">7</text>
<text x="147.7" y="127.7">A3</text>
<text x="147.7" y="130.3">A4</text>
<text x="154.1" y="127.7">DQ3</text>
<text x="154.1" y="130.3">DQ4</text>
<text x="160.9" y="126.6">17</text>
<text x="160.9" y="129.1">18</text>
<text x="160.9" y="131.7">19</text>
<text x="25.8" y="132.8">D3</text>
<text x="25.8" y="135.3">D4</text>
<text x="25.8" y="137.9">D5</text>
<text x="35.2" y="132.8">GND-2</text>
<text x="38.8" y="137.9">D1</text>
<text x="38.8" y="135.3">D2</text>
<text x="87.4" y="134.2">27</text>
<text x="87.4" y="136.8">26</text>
<text x="94.4" y="132.8">A7</text>
<text x="94.4" y="135.3">A8</text>
<text x="94.4" y="137.9">A9</text>
<text x="104.8" y="132.8">O7</text>
<text x="143.8" y="134.2">6</text>
<text x="143.8" y="136.8">5</text>
<text x="147.7" y="132.8">A5</text>
<text x="147.7" y="135.3">A6</text>
<text x="147.7" y="137.9">A7</text>
<text x="154.1" y="132.8">DQ5</text>
<text x="154.1" y="135.3">DQ6</text>
<text x="154.1" y="137.9">DQ7</text>
<text x="160.9" y="134.2">20</text>
<text x="160.9" y="136.8">21</text>
<text x="231.3" y="137.3" transform="rotate(-90 231.3 137.3)">12</text>
<text x="232.5" y="132.2" transform="rotate(-90 232.5 132.2)">PB00/12</text>
<text x="233.9" y="137.3" transform="rotate(-90 233.9 137.3)">13</text>
<text x="235" y="132.2" transform="rotate(-90 235 132.2)">PB00/13</text>
<text x="236.4" y="137.3" transform="rotate(-90 236.4 137.3)">14</text>
<text x="237.5" y="132.2" transform="rotate(-90 237.5 132.2)">PB00/14</text>
<text x="239" y="137.3" transform="rotate(-90 239 137.3)">15</text>
<text x="240.1" y="132.2" transform="rotate(-90 240.1 132.2)">VCCINT</text>
<text x="241.5" y="137.3" transform="rotate(-90 241.5 137.3)">16</text>
<text x="242.6" y="132.2" transform="rotate(-90 242.6 132.2)">PB00/15</text>
<text x="244" y="137.3" transform="rotate(-90 244 137.3)">17</text>
<text x="245.2" y="132.2" transform="rotate(-90 245.2 132.2)">VSSINT</text>
<text x="246.6" y="137.3" transform="rotate(-90 246.6 137.3)">18</text>
<text x="247.7" y="132.2" transform="rotate(-90 247.7 132.2)">PB00/16</text>
<text x="249.1" y="137.3" transform="rotate(-90 249.1 137.3)">19</text>
<text x="250.2" y="132.2" transform="rotate(-90 250.2 132.2)">PB01/16</text>
<text x="251.7" y="137.3" transform="rotate(-90 251.7 137.3)">20</text>
<text x="252.8" y="132.2" transform="rotate(-90 252.8 132.2)">PB01/15</text>
<text x="254.2" y="137.3" transform="rotate(-90 254.2 137.3)">21</text>
<text x="255.3" y="132.2" transform="rotate(-90 255.3 132.2)">PB01/14</text>
<text x="256.7" y="137.3" transform="rotate(-90 256.7 137.3)">22</text>
<text x="257.9" y="132.2" transform="rotate(-90 257.9 132.2)">PB01/13</text>
<text x="25.8" y="140.4">D6</text>
<text x="25.8" y="142.9">D7</text>
<text x="38.8" y="140.4">D0</text>
<text x="39" y="142.9">A0</text>
<text x="87.4" y="139.3">23</text>
<text x="87.4" y="141.8">25</text>
<text x="94.4" y="140.4">A10</text>
<text x="94.4" y="142.9">A11</text>
<text x="142.7" y="139.3">27</text>
<text x="142.7" y="141.8">26</text>
<text x="147.7" y="140.4">A8</text>
<text x="147.7" y="142.9">A9</text>
<text x="25.8" y="148">A10</text>
<text x="25.8" y="145.5">A12</text>
<text x="39" y="145.5">A1</text>
<text x="39" y="148">A2</text>
<text x="87.4" y="146.9">28</text>
<text x="87.4" y="149.4">29</text>
<text x="88.5" y="144.4">4</text>
<text x="94.4" y="145.5">A12</text>
<text x="94.4" y="148">A13</text>
<text x="142.7" y="144.4">23</text>
<text x="142.7" y="146.9">25</text>
<text x="143.8" y="149.4">4</text>
<text x="147.7" y="145.5">A10</text>
<text x="147.7" y="148">A11</text>
<text x="25.8" y="155.6">A8</text>
<text x="25.8" y="153.1">A9</text>
<text x="25.8" y="150.6">A11</text>
<text x="39" y="150.6">A3</text>
<text x="39" y="153.1">A4</text>
<text x="39" y="155.6">A5</text>
<text x="88.5" y="152">3</text>
<text x="88.5" y="154.5">2</text>
<text x="94.4" y="150.6">A14</text>
<text x="94.4" y="153.1">A15</text>
<text x="94.4" y="155.6">A16</text>
<text x="104.3" y="155.6">WE</text>
<text x="112.1" y="154.5">31</text>
<text x="142.7" y="152">28</text>
<text x="143.8" y="154.5">3</text>
<text x="147.7" y="150.6">A12</text>
<text x="147.7" y="153.1">A13</text>
<text x="147.7" y="155.6">A14</text>
<text x="25.8" y="160.7">GND-1</text>
<text x="25.8" y="158.2">VCC</text>
<text x="39" y="158.2">A6</text>
<text x="39" y="160.7">A7</text>
<text x="87.4" y="157.1">30</text>
<text x="94.4" y="158.2">A17</text>
<text x="103.6" y="160.7">VCC</text>
<text x="112.1" y="159.6">32</text>
<text x="142.7" y="157.1">31</text>
<text x="147.7" y="158.2">A15</text>
<text x="25.8" y="165.8">A13</text>
<text x="32.5" y="165.8">EXAUDIO</text>
<text x="87.4" y="164.7">24</text>
<text x="87.4" y="167.2">22</text>
<text x="88.5" y="162.1">1</text>
<text x="94.4" y="163.3">NC</text>
<text x="94.4" y="165.8">OE</text>
<text x="112.1" y="167.2">16</text>
<text x="142.7" y="162.1">24</text>
<text x="142.7" y="164.7">22</text>
<text x="142.7" y="167.2">30</text>
<text x="147.7" y="163.3">OE</text>
<text x="147.7" y="165.8">CE1</text>
<text x="154.4" y="163.3">VCC</text>
<text x="160.9" y="162.1">32</text>
<text x="25.8" y="168.3">A14</text>
<text x="37.8" y="168.3">A15</text>
<text x="94.4" y="168.3">CE</text>
<text x="103.2" y="168.3">GND</text>
<text x="142.7" y="169.8">29</text>
<text x="147.7" y="170.9">WE</text>
<text x="147.7" y="168.3">CE2</text>
<text x="154" y="170.9">GND</text>
<text x="160.9" y="169.8">16</text>
</g>
<g font-size="1.8" fill="#505050">
<text x="59" y="53.3" transform="rotate(-90 59 53.3)">POKEY</text>
<text x="59" y="78.7" transform="rotate(-90 59 78.7)">IC3G$$1</text>
</g>
</svg>
